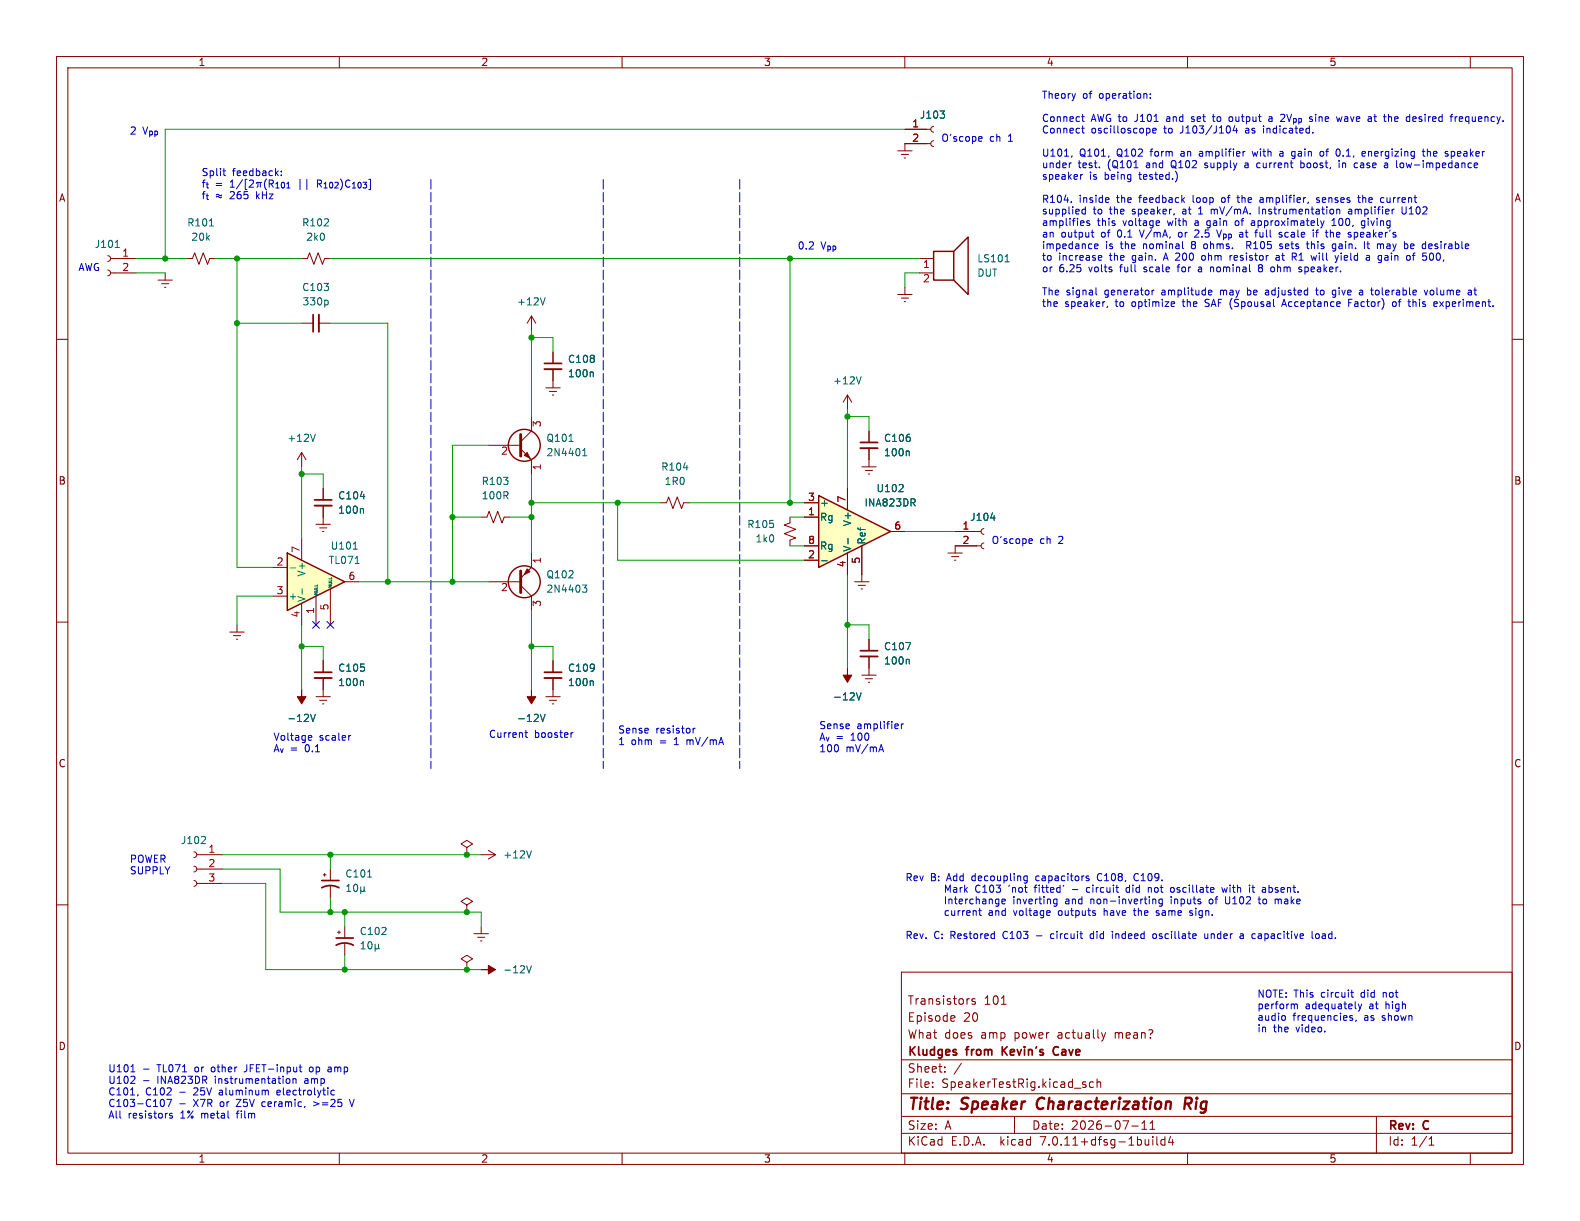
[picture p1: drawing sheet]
<svg xmlns="http://www.w3.org/2000/svg" width="279mm" height="216mm" viewBox="0 0 279 216" stroke-linecap="round" stroke-linejoin="round" font-family="sans-serif">
<g fill="none" stroke="#840000" stroke-width=".18">
<path d="M10 10h259.4v195.9h-259.4zM12 12h255.4v191.9h-255.4zM60 10v2M110 10v2M160 10v2M210 10v2M260 10v2M10 60h2M162.6 45.7h2.5M162.6 48.3h2.5M267.4 60h2M10 110h2"/>
<path d="M97.8 116.8v2.1M97.8 119.9v2M267.4 110h2M10 160h2M57.1 154.7h.6M57.4 154.4v.5M58.4 153.7v2M58.4 156.7v2.1M82.5 149.9l1.1-.7-1.1-.6-1 .6 1 .7v1.2M82.5 151.1h.1M85.1 151.1h2.5M86.4 150.4l1.2 .7"/>
<path d="M87.6 151.1l-1.2 .8M267.4 160h2M82.5 170.2l1.1-.7-1.1-.6-1 .6 1 .7v1.3M82.5 171.5h.1M82.5 160l1.1-.6-1.1-.6-1 .6 1 .6v1.3M82.5 161.3h.1M83.8 165.1h2.6M84.5 165.7h1.2M85 166.4h.2M85.1 163.8v1.3M159.4 171.9h108v32h-108zM168.4 179.6l.4 .1 .1 .2-.8 .2"/>
<path d="M171.3 176.6h.1M172.4 176.7l-.3-.1-.2 .2v.2l.5 .2v.3h-.5M177.1 177.6h.8M159.4 197.4h108M159.4 193.4h108M159.4 187.4h108M164.9 192.1v.2M164.9 191.4v.1M167.1 189.4v.2M167.1 188.7v.1M168.8 180.5l-.4 .1M170 188l-1.3 1.9"/>
<path d="M179.4 197.4v3M191.9 191.8l.2 .2-.2 .3M191.9 191.3l.1 .1M193.4 191.4l-.5-.1-.3 .3v.4l.2 .2h.6M194 191.4l.2-.1 .4 .1v.9M194 190.8v1.5M194.8 182.6l.3 1M195.1 183.6l-.1 .3M195.5 182.6l-.4 1M200.1 199.1h1.2M201.9 199.7h.9M201.9 198.6l.5-.4v1.5"/>
<path d="M203.4 199.7h.8M203.4 198.6l.4-.4v1.5M243.4 197.4v6.5M60 203.9v2M110 203.9v2M159.4 200.4h108M160 203.9v2M203.9 201v.1M203.9 201.5v1M204.6 201v1.3l.2 .2M206 201v1.5M206 201.6l-.4-.1-.3 .3v.4l.1 .2h.6"/>
<path d="M207 200.9l-.4 1.1h1M207.4 201.5v1M210 203.9v2M252.7 202.5h.9M252.7 201.4l.4-.4v1.5M260 203.9v2"/>
</g>
<path d="M183.6 194.4a1.27 1.27 0 0 0 0 1.6M207 194.9l-.1 1.2M210 195.2l.6 .9M210.4 194.1h-.7l-.3 2M210.5 195.1l-1 .1" fill="none" stroke="#840000" stroke-width=".4"/>
<path d="M96.3 118.9h3M56.9 157a3.2 3.2 0 0 1 3 0M56.9 155.7h3M177.2 185.1v1.5M178.1 185.1l-.9 .8M187.1 185.1a.74 .74 0 0 0-.9 .6 .74 .74 0 0 0 .5 .9l.4-.1" fill="none" stroke="#840000" stroke-width=".3"/>
<path d="M96.3 119.9h3" fill="none" stroke="#840000" stroke-width=".33"/>
<path d="M177.7 46.3h.8M104.7 120.4l.2 .2v.6M61.3 157.6h.7M61.3 156.7l.4-.3v1.2M62.7 156.4h.1a.68 .68 0 0 1 .5 .6 .68 .68 0 0 1-.5 .6 .84 .84 0 0 1-.1-1.2zM63.8 157.4l.2 .2h.2l.2-.2M63.8 156.8v1.3M64.4 157.4l.2 .2M64.4 156.8v.6M65 155.1h.7M94 150.4l-.5 1.3M93.1 170.8l.4 1.2 .5-1.2" fill="none" stroke="#006464" stroke-width=".18"/>
<path d="M85.1 171.5h1.3v-.8l1.2 .8-1.2 .7v-.7z" fill="#840000" stroke="#840000" stroke-width=".18"/>
<path d="M165.1 44.5h3.6v5h-3.6zM168.7 44.5l2.5-2.6v10.2l-2.5-2.6" fill="none" stroke="#840000" stroke-width=".25"/>
<path d="M50.8 97.8l10.2 5.1-10.2 5.1z" fill="#ffffc2"/>
<path d="M50.8 97.8l10.2 5.1-10.2 5.1z" fill="none" stroke="#840000" stroke-width=".25"/>
<g fill="none" stroke="#840000" stroke-width=".18">
<path d="M158.7 26.7h2.6M159.4 27.3h1.3M159.9 27.9h.2M160 22.9h4.6M164.6 25.4h-4.6v1.3M165.1 24.9l-.3 .1-.2 .4 .1 .4 .4 .1M165.1 22.4l-.3 .1-.2 .3 .1 .4 .4 .2M94 55.9l-.8 1.3M94 55.9v2.5M94 55.9l.7 1.3M158.7 52.1h2.6M159.4 52.7h1.3"/>
<path d="M159.9 53.3h.2M160 50.8v1.3M97.8 62.2v2.1M97.8 65.3v2M149.9 69.9l-.8 1.2M149.9 69.9v2.5M149.9 69.9l.7 1.2M153.7 76.2v2M153.7 79.2v3.4M53.3 95.3v3.8M116.8 88.9h1.1l.3-1 .8 2 .8-2 .7 2 .4-1h1M139.7 91.4v1.1l-1 .3 2 .8-2 .8 2 .7-1 .4v1"/>
<path d="M152.4 82.6h2.5M153 83.2h1.3M153.5 83.8h.3M167.6 97.8h2.6M168.3 98.4h1.2M168.8 99.1h.2M168.9 94h4.6M173.5 96.5h-4.6v1.3M174 96l-.4 .1-.1 .4 .1 .4 .4 .1M174 93.5l-.4 .1-.1 .4 .1 .3 .4 .2M48.3 100.3h2.5M48.3 105.4h2.5"/>
<path d="M53.3 106.7v3.8M55.9 105.4v5.1M58.4 104.1v6.4M61 102.9h2.5M152.4 119.4h2.5M153.7 118.1v1.3M153 120h1.3M153.5 120.7h.3"/>
</g>
<path d="M166.2 19.6h.8l-.4 .5M166.9 20.2l.1 .2-.1 .4M96.4 52.6l-.4 1.3M104.7 65.8l.2 .2v.6M152.3 66.6l-.4 1.3M160.6 79.7l.2 .2v.7M62.5 97.1h.7M62.8 99.6h.7M120.9 82.7h.7M175.2 91.6h.8M51.3 100.4h1M53.4 104.1v1" fill="none" stroke="#006464" stroke-width=".18"/>
<path d="M96.3 65.3h3M152.1 79.2h3.1" fill="none" stroke="#840000" stroke-width=".33"/>
<path d="M96.3 64.3h3M152.1 78.2h3.1" fill="none" stroke="#840000" stroke-width=".3"/>
<path d="M144.8 87.6l12.7 6.4-12.7 6.3z" fill="#ffffc2"/>
<g fill="none" stroke="#840000" stroke-width=".25">
<path d="M144.8 87.6l12.7 6.4-12.7 6.3z"/>
<circle cx="92.7" cy="78.7" r="2.82"/>
<circle cx="92.7" cy="102.9" r="2.82"/>
</g>
<g fill="none" stroke="#840000" stroke-width=".18">
<path d="M160 22.9h3.8M160 25.4h3.8M19 47.8l.4 .1 .2 .4-.2 .3-.4 .2M19 45.2l.4 .2 .2 .3-.2 .4-.4 .1M19.6 48.3h4.5M19.6 45.7h4.5M27.9 49.5h2.6M28.6 50.2h1.2M29.1 50.8h.2M29.2 48.3v1.2M33 45.7h1l.4-1 .8 2 .7-2 .8 2 .4-1h1M53.3 45.7h1.1l.3-1 .8 2 .8-2 .7 2 .4-1h1"/>
<path d="M53.3 57.2h2.1M56.4 57.2h2M86.4 78.7h5.7M92.1 79.4l1.9 1.9v2.5M94 73.7v2.5l-1.9 1.9M96.5 68.6h2.6M97.2 69.2h1.2M97.7 69.9h.2M97.8 62.2v2.1M97.8 65.3v3.3M153.7 76.2v2M153.7 79.2v2.1"/>
<path d="M53.3 80l-.7 1.3M53.3 80v2.6M53.3 80l.8 1.3M55.9 92.7h2.5M56.5 93.3h1.3M57 94h.3M57.1 86.4v2M57.1 89.4v3.3M85.1 91.4h1l.4-1 .7 2.1 .8-2.1 .8 2.1 .4-1.1h1M94 97.8v2.5l-1.9 1.9M142.2 91.4h2.6M142.2 99.1h2.6"/>
<path d="M142.2 88.9h2.6M142.2 96.5h2.6M149.9 86.4v3.8M149.9 97.8v3.8M152.4 96.5v6.4M157.5 94h2.5M168.9 94h3.8M168.9 96.5h3.8M40.6 111.8h2.6M41.3 112.4h1.2M41.8 113h.2M41.9 110.5v1.3"/>
<path d="M57.1 116.8v2.1M57.1 119.9v3.3M86.4 102.9h5.7M92.1 103.5l1.9 1.9v2.6M97.8 116.8v2.1M97.8 119.9v3.3M151.1 102.9h2.6M151.8 103.5h1.2M152.3 104.1h.2M153.7 113v2.1M153.7 116.1v2M55.9 123.2h2.5"/>
<path d="M56.5 123.8h1.3M57 124.5h.3M96.5 123.2h2.6M97.2 123.8h1.2M97.7 124.5h.2M34.3 155.7l.4 .2 .1 .3-.2 .4-.3 .1M34.3 153.2l.4 .1 .1 .4-.2 .3-.3 .2M34.3 150.6l.4 .2 .1 .3-.2 .4-.3 .1M34.8 156.2h4.6M34.8 153.7h4.6M34.8 151.1h4.6M59.7 164.8h.5"/>
<path d="M59.9 164.6v.5M61 163.8v2.1M61 166.9v2"/>
</g>
<g fill="none" stroke="#006464" stroke-width=".18">
<path d="M166.2 19.6h.8l-.4 .5M37 39.9h.8M166.9 20.2l.1 .2-.1 .4M20.4 43.8h.7M57.8 53.1l.2 .2v.4l-.2 .2M55.8 76.8l-.5 1.2M100.6 78h.7M103 79.7l.4-.4v1.3M104.7 65.8l.2 .2v.6M160.6 79.7l.2 .2v.7M63.7 87.8h.8M64.1 89.9l.2 .2v.7"/>
<path d="M103 80.6h.8M145.3 99.2h1M150 95.2v1M158.9 86.9h.8M159.7 85.8v.4M161.4 88.9l.4 .6M161.8 88.3v.5M175.2 91.6h.8M103 103.4h.8l-.5 .5 .4 .2 .1 .4-.3 .2h-.3M160.2 113.6h.8l-.5 1.3M160.6 116.6l.2 .2v.6M54.9 126.3l.4 1.3 .5-1.3"/>
<path d="M64.1 120.4l.2 .2v.6M95.6 126.3l.4 1.3 .4-1.3M104.7 120.4l.2 .2v.6M151.4 122.5l.5 1.3 .4-1.3M36.2 148l.1 .1v.3l-.7 .8h.7M63.9 167.8h.7M63.9 166.9l.3-.4v1.3M65.2 166.6l.2-.1a.68 .68 0 0 1 .4 .7 .68 .68 0 0 1-.4 .6 .84 .84 0 0 1-.2-1.2zM66.3 167.6l.2 .2h.3l.1-.2M66.3 166.9v1.3M66.9 167.6l.2 .2M66.9 166.9v.7"/>
</g>
<g fill="#840000" stroke="#840000" stroke-width=".18">
<path d="M149.9 118.1v1.3h.7l-.7 1.3-.8-1.3h.8z"/>
<path d="M93.2 100.6l.5 .5-1 .5z"/>
<path d="M53.3 121.9v1.3h.8l-.8 1.3-.7-1.3h.7z"/>
<path d="M92.7 80.5l.5-.5 .5 1z"/>
<path d="M94 121.9v1.3h.7l-.7 1.3-.8-1.3h.8z"/>
</g>
<path d="M56.4 55.6v3.1M55.6 89.4h3.1M55.6 119.9h3.1M152.1 116.1h3.1" fill="none" stroke="#840000" stroke-width=".33"/>
<path d="M55.4 55.6v3.1M55.6 88.4h3.1M55.6 118.9h3.1M152.1 115.1h3.1M59.4 167.1a3.2 3.2 0 0 1 3.1 0M59.4 165.9h3.1" fill="none" stroke="#840000" stroke-width=".3"/>
<path d="M92.1 76.8v3.8M92.1 101v3.8" fill="none" stroke="#840000" stroke-width=".51"/>
<g fill="none" stroke="#0000c2" stroke-width=".18">
<path d="M202.8 16.6v.8M203.4 17.3v.1M203.4 16.6v.1M39.4 30.2h.5M39.6 29.8v1.1l.3 .2M40.7 33.1h.7M40.7 32.2l.4-.4v1.3M42.9 31.8l-1.1 1.6M43.4 31.7v1.8M44.3 31.8l-.2 .2M44.6 31.8l.2 .3v.3l-.8 .7h.8M45.6 32.3v.6l-.2 .2"/>
<path d="M46 32.3v.8M46.3 32.3h-.8l-.2 .1M47.1 31.7a1.49 1.49 0 0 0 0 1.8M47.6 31.8v1.3M47.9 32.5l.4 .6M48.1 31.8l.2 .3v.3l-.7 .1M48.8 33.2h.6M48.8 32.5l.3-.3v1M49.8 30.9v.2M49.8 30.3v.1M49.9 32.3l.1-.1a.54 .54 0 0 1 .3 .5 .54 .54 0 0 1-.3 .5 .68 .68 0 0 1-.1-.9zM50.7 33.2h.6"/>
<path d="M50.7 32.5l.3-.3v1M173.2 24.1l.4 .1 .1 .2-.6 .2M173.6 24.9l-.4 .1M189.5 28.8l-.3 .1M189.5 35.7v.1M189.6 27.6l-.1 .2M191.1 30.9v.8M191.3 20.6h.4M191.3 22.7h.4M191.4 20.2v1.1l.3 .2M191.4 22.3v1l.3 .2M191.4 30.9l-.3 .2"/>
<path d="M191.6 39.1l.1 .2-.6 .2M191.9 37.1l-.3-.1-.3 .2 .1 .6h.5M191.9 36.6v1.2M192.7 39.1l-.3-.1-.2 .2v.2l.5 .1v.3h-.5M194.4 29.5v.2M195.9 34.9l.2 .3-.6 .2M196 35.7l-.1 .1M200.5 29.7h.7M203.1 22.7l.3 .2v.4l-.3 .2M203.8 23.1l.6-.1v-.3h-.4l-.2 .2 .1 .6h.5M204.9 39l.2 .3-.7 .2M205 39.8l-.1 .1"/>
<path d="M208.1 30.8v.8M210.7 21.4l.1 .1M210.9 20.6l-.2 .2 .2 .3M211.9 37.8h.8M212.3 26.8h-.2M212.3 27.1l-.2 .2 .2 .3M213 29.6l.2 .1M213.2 28.8l-.2 .2 .2 .2M213.6 39l-.2 .3v.3l.2 .3M214.2 37v.8M214.4 20.6h.5M214.5 20.2v1.1l.4 .2"/>
<path d="M214.5 37l-.3 .1M216.1 35l-.1 .2 .1 .5M217.4 21.4l.2 .1 .3-.1M217.9 20.7l-.3-.1-.2 .2M218.4 22.2l-.3 .9h.7M218.7 22.7v.8M218.7 34.9h.5M218.8 39l-.3 .1-.1 .2 .1 .5 .3 .1M218.9 34.5v1.1l.3 .2M220.2 28.9h.5v.8M220.2 26.8h-.3M220.7 29.1l-.4 .1-.2 .2 .2 .3 .4-.1"/>
<path d="M221.3 39.8h.6M221.3 39.1h.5M221.4 26.8l.3 .8 .2-.6M221.9 39.3l-.6 .2M222.7 36.6v1.2M222.8 28.9l-.3-.1-.3 .3 .1 .5h.5M222.8 35h.5M223.4 35.2l-.4 .1-.2 .2 .2 .3 .4-.1M223.4 22.7v.8M224.4 20.7h.5v.8M224.9 20.9l-.4 .1-.2 .2 .2 .3 .4-.1M226.3 26.8h.5"/>
<path d="M226.4 21.5h.8M226.9 27.1h-.4l-.2 .2 .2 .3h.4M227.1 20.3v.5M228.9 26.8h.1M229 26.8v1l-.1 .2M229 27.6h-.1M230 28.9l.4-.1 .2 .3-.1 .5h-.5M230 28.4v1.3M232.1 23.4v.1M233.3 35l-.3-.1-.2 .2 .1 .2 .4 .1v.3h-.5M233.5 26.9l.3-.1 .3 .2-.1 .6h-.3l-.2-.1M234.1 39l-.3 .9"/>
<path d="M235.5 39.9h.8M235.5 39l.4-.4v1.3M236.4 37.1l.2-.1 .3 .1v.7M236.4 37v.8M236.8 28.4v.1M236.8 28.8v.9M236.9 26.6v.8M237.3 20.6l-.2 .9-.3-.6M237.4 28.8v.9M237.8 28.8l-.4 .1M238.5 37.1h.5v.7M239 37.3l-.4 .1-.2 .1 .2 .3h.4"/>
<path d="M240.1 34.9h.5M240.3 35.6l.3 .2M240.6 29.2v.4M241 34.5v1.3M241.2 34.9l-.2 .2M241.3 26.8l.2 .3-.6 .1M241.3 39.1l-.3-.1-.3 .3 .2 .5h.4M241.3 39v1.1l-.1 .1M241.4 27.6h-.1M242 26.8v.8M242.4 26.8l-.4 .1M242.9 20.6h.5"/>
<path d="M243.1 20.2v1.1l.3 .2M244.6 34.9l.1 .1M244.7 35.7l-.1 .1M246 20.7l.1 .8M247.9 36.6v1l.3 .2h.3l.2-.2v-1M250 20.6l.4 .1v.2l-.6 .2M250.4 21.4l-.4 .1M251.5 26.8h.5M251.7 26.3v1.1l.3 .2M252.4 26.9l.2-.1h.3l.1 .8M252.4 26.3v1.3M256.6 26.8h.4l.2 .2-.1 .6h-.5"/>
<path d="M257.7 20.6l-.3 .1M258.7 20.8l-.2-.2h-.3l-.1 .2v.6h.5M258.7 20.9l-.6 .2M193 41.1h.4M193.1 40.7v1l.3 .2M193.6 43.5l.6-.1-.1-.2-.4-.1-.1 .2v.6h.5M193.8 50.9v1.1l.2 .2M194.4 45.2h.4v.3l-.6 .1M194.8 46h-.4M195.9 54.1l-.2 .3M201.5 40.7l.4 1.2M203.7 51.3v.9"/>
<path d="M204.1 51.3l-.4 .2M207.5 53.3l.2 .4-.6 .1M207.7 54.1l-.2 .1M208.1 47.2h.5M208.4 46.9l-.1 1.2M208.5 41.1l-.1 .2 .1 .6M209.1 43.8l.2 .2M211.5 40.7l-.2 .1M211.9 41.2l-.7 .7h.8M212.3 47.2l-.4 .1M212.4 47.6h-.3l-.2 .2v.2l.5 .1M212.9 45.2h-.3l-.1 .2 .1 .5 .3 .1"/>
<path d="M213 43.2l-.1 .2 .1 .5M213.1 54.1l.2 .1M213.1 53.3l.2 .2M213.9 51.3l.3 .1 .1 .2-.6 .1M214.2 52.1l-.3 .1M214.2 47.2l.4 .2M215.2 40.7l.4 1.2 .4-1.2M217.5 45.2v.8M217.9 45.2l-.4 .2M220.5 42.7v1.3M220.6 50.9v1.3M220.6 52.1l.1 .1"/>
<path d="M220.7 51.3l-.1 .1M220.8 43.4l.4 .6M221.1 43.3l-.6 .1M222.8 47.3l-.3 .3 .1 .3 .2 .2h.2l.3-.3v-.2l-.3-.3M222.8 46.8l-.3 .2 .3 .3M222.8 47.3h.2M222.8 41.1v.6l.2 .2M223 46.8l.3 .2-.3 .3M224.2 51.3l-.4 .1M224.2 51.7h-.3l-.2 .1 .1 .3 .4 .1M225.3 47.3v.6M225.7 45.2h.5v.8"/>
<path d="M226.2 45.5h-.4l-.2 .2 .2 .3h.4M226.2 41.4l.5 .2v.1l-.2 .2h-.3M226.2 41.1h.5M226.6 54.2l.5-1.3 .4 1.3M226.8 43.2l-.3-.1-.2 .2v.2l.5 .1v.3h-.5M226.8 53.8h.6M227.3 41.1l-.1 .2 .1 .6M228.8 45.4l.4 .6M229 44.7l.2 .3v.3l-.7 .1M230 47.2l.2 .1M230 47.6l.2 .2-.2 .3M230.8 48l.1 .1"/>
<path d="M230.8 47.2v1.3M230.9 47.2l-.1 .1M231 43.1h.5M231.4 44h.1M231.9 42.7v1.3M232.1 43.1l-.2 .1M232.6 51.3h.5M232.7 41.1h.4M232.8 50.9v1.1l.3 .2M232.8 45.2l-.2 .8-.3-.6M232.8 40.8v1.1M235.4 41.1l.4 .2v.6"/>
<path d="M235.8 51.3l.4 .1M235.8 43.1l.4 .1M236.2 51.3v1l-.1 .2M236.2 52.1l-.4 .1M236.2 43.9l-.4 .1M236.2 43.1v1.1l-.1 .1M236.7 45.2l-.3 .8M237.2 45.2v.8M238.5 53.5h.4M238.5 52.9v1.3M239.5 41.1h.4l.2 .2-.1 .6h-.5M240.6 51.3h.2l.2 .2v.7"/>
<path d="M241 52.1l-.4 .1M241 51.6l-.4 .1M241.7 43.1h.5M241.9 42.7v1.1l.3 .2M243.3 52.1l.3 .1M243.6 51.3l-.3 .1M245 45.2h.3l.2 .2M245.5 46h-.5M245.5 45.5h-.5M246.3 53.5l.2-.2 .3 .2 .1 .5-.1 .1-.3 .1-.2-.1zM249.5 43.9h.5M249.5 43.2l.4-.1 .1 .3-.6 .1"/>
<path d="M249.7 45.2h.5M249.9 52.9v1.3M250.1 44.7l-.2 .2v1.1M250.2 53.3l-.3 .2M251.9 51.3l.3 .9 .3-.9M253.1 43.1l.2 .3-.7 .1M253.2 44.7a.79 .79 0 0 1 0 1.3M253.2 43.9l-.1 .1M253.3 51.3l-.3 .1-.1 .1v.5l.4 .2M254 53.3l.2 .4-.6 .1M254.1 54.1l-.1 .1M254.6 53.3l.6 .9"/>
<path d="M255.2 53.3l-.6 .9M260 51.3l.2 .2v.7M260.2 52.1l-.4 .1M260.2 51.6l-.4 .1M260.6 51.3h.5M260.8 50.9v1.1l.3 .2M182.1 95.3h.4l.1 .3-.6 .1M182.5 96l-.4 .1M54.7 130l.4 .1v.2l-.6 .2M55.1 130.8l-.4 .1M62 130l-.3 .2M92.8 129.5h.5"/>
<path d="M93 129.1v1.1l.3 .2M101.3 129.5l-.3 .3M122.6 128.8v.8M122.9 128.8l-.3 .2M155.5 132.6h.6M155.8 131.7l.4 1.2M158.8 128.1l.1 .2-.7 .1M159.4 128v.8M159.8 128l-.4 .2M167.2 158.6v1.2M168 156.5l-.4 .9-.4-.9v1.3M173.3 157.7l-.2 .1-.3-.1"/>
<path d="M179 156.9v.9M179.3 158.6v.1M179.3 159v.8M179.4 156.9l-.4 .2M179.9 159v.8M180.1 159l-.2 .1M181.2 155.7h.4M181.2 154.9h.4M181.6 154.9v1l-.1 .2M182.9 156.9h.4M183.8 156.9v.9M188.5 159h.5v.8"/>
<path d="M189 159.3h-.4l-.2 .2 .2 .3h.4M189.6 157.3h1M192.2 155.3l.3 .1 .1 .2-.2 .1h-.2M192.2 154.9h.3M192.4 156.9l.3 .1M192.7 157.7l-.3 .1M193.3 156.5v.1M193.3 156.9v.9M193.3 159l.1 .2v.6M194 159.1v.6M194.3 154.5l-.3 .5 .3 .7M199.4 156.9l.3 .1"/>
<path d="M199.7 157.7l-.3 .1M199.7 156.5v1.3M200.3 156.5v.1M200.3 156.9v.9M200.9 154.5a.68 .68 0 0 0-.4 .6 .68 .68 0 0 0 .4 .6M204.3 157l.3-.1 .2 .3v.5l-.2 .1-.3-.1M205.2 159h.3M205.5 159.8h-.3M205.5 159v1l-.1 .2M207.1 158.6v.1M207.1 159v.8M207.7 159.1l.2-.1h.3l.1 .8"/>
<path d="M207.7 159v.8M208.5 157.4l.2 .1-.2 .3M208.5 156.9l.1 .1M214.1 159h.3l.1 .2-.1 .5-.3 .1M214.9 159h.4M215.2 158.6l-.2 .1v1.1M217 156.9l-.2 .9-.3-.6M217.5 156.5v.1M217.5 156.9v.9M217.9 156.9h.5M218 159.8h.7M218 158.9l.4-.3v1.2"/>
<path d="M218.1 156.5v1.1l.3 .2M223.6 159h.3l.1 .2-.1 .5-.3 .1M223.6 156.9l-.3 .1M223.7 157.3h-.3l-.2 .2 .1 .2 .4 .1M225.5 157.7h.5M226 157l-.3-.1-.2 .2 .1 .2 .4 .1M227.2 159h.5M227.7 159.3h-.4l-.2 .2 .2 .3h.4M167.7 161.1l-.3-.1-.3 .3 .2 .5h.4M174.9 161.1h.5l.1 .8M175.5 161.3l-.4 .1-.2 .2 .2 .3 .4-.1M179.8 161l-.3 .9"/>
<path d="M186 165.1l-.2 .3v.3l.2 .3M187.2 161.1l.2-.1 .4 .1v.5l-.1 .2-.3 .1-.2-.2zM193.3 165.1h-.3l-.2 .3v.4l.5 .2M195.3 161.1l.1-.1 .3 .1 .1 .8M195.3 160.6v1.3M196.7 164.7v.1M196.7 165.1v.9M196.8 161l-.4 .1M196.8 161.4h-.3l-.2 .2 .1 .2 .4 .1M201.4 161.1h.4v.8M203.9 165.2l.2-.1 .3 .1 .1 .5-.1 .2-.3 .1-.2-.2zM205.5 161.8h.6"/>
<path d="M205.5 161.1h.5l.1 .8M206.1 161.3l-.6 .1M212.1 162.2l.3 .1M212.5 161l-.4 .1-.1 .2 .1 .4 .4 .2M213 165.1l.1 .8 .3 .1 .2-.2M213.6 165.1v.9M219.4 165.1l.4 .1 .1 .8M219.9 165.9l-.5 .1M219.9 165.4l-.5 .1M222.5 165.8l.2 .2h.3M222.9 165.1l-.4 .1M223 165.5h-.3l-.2 .2"/>
<path d="M227.1 179.6l.2 .2v.4l-.2 .2M228.8 177.6l.1 .1M228.9 177.7v.7M228.9 177.7l.2-.2 .3 .1v.8M232 164.7v1.1l.2 .2M232.8 165.2l.3-.1 .2 .3v.3l-.2 .3-.3-.1-.2-.2zM238.7 179.8l.5 .4-.2 .2h-.3M238.9 175.5h.4M239 175.1v1.1l.3 .1M239.2 179.6h-.3l-.2 .2M240.2 177.5l.3 .9M240.5 178.4l-.3 .4"/>
<path d="M240.8 177.5l-.3 .9M23.1 191.6h.8M23.1 189.5h.8M23.8 190.4v.4M24.4 193.6l-.1 .2M25.4 189h.9M25.4 191.1h.9M28.8 194.4a.72 .72 0 0 1-.2 1.3M30.3 194.4l-.5 1.3M30.5 196.9h-.3l-.2 .1v.2l.5 .1v.3h-.5M31.8 195.2h1M43.5 189.5h-.3"/>
<path d="M46.5 194.8l-.2 .3v.3l.2 .3M47.3 192.8l.2 .2v.6M49.1 192.8l-.1 .2v.4l.1 .2M49.6 193.1l-.6 .1M50.8 190.7l.3 .1 .2 .2-.1 .5-.4 .1M51.8 190.8l.2-.1 .3 .1 .1 .8M51.8 190.7v.9M52.9 188.7h.5M53.1 189.3l.3 .2M55.1 188.7h-.3l-.1 .2 .1 .5 .3 .1M55.4 194.8l1 .4-1 .3M58 189.5h.6"/>
<path d="M58 188.7h.5M58.6 189l-.6 .1M58.6 193.5l.2 .1h.3M59.1 192.8h-.3l-.2 .1M61.8 194.4l.4 1.3 .4-1.3M239.8 180.4l-.1 .2"/>
</g>
<path d="M76.2 31.8v104.1M106.7 31.8v104.1M130.8 31.8v104.1" fill="none" stroke="#0000c2" stroke-width=".18" stroke-dasharray="1.7 .6"/>
<g fill="none" stroke="#009600" stroke-width=".18">
<path d="M160 22.9h-130.8v22.8M24.1 45.7h8.9M24.1 48.3h5.1M38.1 45.7h15.2M41.9 45.7v54.6h6.4M41.9 57.2h11.4M58.4 45.7h104.2M58.4 57.2h10.2v45.7M94 58.4v15.3M94 59.7h3.8v2.5M139.7 45.7v43.2M162.6 48.3h-2.6v2.5"/>
<path d="M86.4 78.7h-6.4v24.2M149.9 72.4v14M149.9 73.7h3.8v2.5M53.3 82.6v12.7M53.3 83.8h3.8v2.6M80 91.4h5.1M90.2 91.4h3.8M94 88.9h22.8M94 83.8v14M109.2 88.9v10.2h33M121.9 88.9h20.3M139.7 96.5h2.5"/>
<path d="M139.7 91.4h2.5M160 94h8.9M48.3 105.4h-6.4v5.1M53.3 110.5v11.4M53.3 114.3h3.8v2.5M63.5 102.9h22.9M94 108v13.9M94 114.3h3.8v2.5M149.9 101.6v16.5M149.9 110.5h3.8v2.5M39.4 153.7h10.1v7.6h35.6v2.5M39.4 156.2h7.6v15.3h38.1"/>
<path d="M39.4 151.1h45.7M58.4 151.1v2.6M58.4 158.8v2.5M61 161.3v2.5M61 168.9v2.6"/>
</g>
<path d="M55.3 109.9l1.2 1.2M56.5 109.9l-1.2 1.2M57.8 109.9l1.2 1.2M59 109.9l-1.2 1.2" fill="none" stroke="#000084" stroke-width=".18"/>
<g fill="#009600" stroke="#009600" stroke-width=".18">
<circle cx="61" cy="171.5" r=".46"/>
<circle cx="58.4" cy="151.1" r=".46"/>
<circle cx="53.3" cy="114.3" r=".46"/>
<circle cx="82.5" cy="171.5" r=".46"/>
<circle cx="61" cy="161.3" r=".46"/>
<circle cx="58.4" cy="161.3" r=".46"/>
<circle cx="82.5" cy="161.3" r=".46"/>
<circle cx="82.5" cy="151.1" r=".46"/>
<circle cx="139.7" cy="45.7" r=".46"/>
<circle cx="41.9" cy="57.2" r=".46"/>
<circle cx="41.9" cy="45.7" r=".46"/>
<circle cx="80" cy="102.9" r=".46"/>
<circle cx="80" cy="91.4" r=".46"/>
<circle cx="68.6" cy="102.9" r=".46"/>
<circle cx="29.2" cy="45.7" r=".46"/>
<circle cx="139.7" cy="88.9" r=".46"/>
<circle cx="94" cy="88.9" r=".46"/>
<circle cx="109.2" cy="88.9" r=".46"/>
<circle cx="149.9" cy="110.5" r=".46"/>
<circle cx="149.9" cy="73.7" r=".46"/>
<circle cx="94" cy="114.3" r=".46"/>
<circle cx="94" cy="59.7" r=".46"/>
<circle cx="94" cy="91.4" r=".46"/>
<circle cx="53.3" cy="83.8" r=".46"/>
</g>
<g font-size="2.8" fill="#840000">
<text x="160.4" y="196.8">Title:</text>
<text x="170.1" y="196.8">Speaker</text>
<text x="184.2" y="196.8">Characterization</text>
<text x="211.1" y="196.8">Rig</text>
</g>
<g font-size="2.1" fill="#840000">
<text x="160.4" y="177.9">Transistors</text>
<text x="174" y="177.9">101</text>
<text x="160.4" y="183.9">What</text>
<text x="160.4" y="180.9">Episode</text>
<text x="167" y="183.9">does</text>
<text x="170.3" y="180.9">20</text>
<text x="173.5" y="183.9">amp</text>
<text x="179.5" y="183.9">power</text>
<text x="187.3" y="183.9">actually</text>
<text x="197.5" y="183.9">mean?</text>
<text x="160.4" y="189.9">Sheet:</text>
<text x="160.4" y="187.1">Kludges</text>
<text x="171" y="187.1">from</text>
<text x="177.9" y="187.1">Kevin's</text>
<text x="187.6" y="187.1">Cave</text>
<text x="160.4" y="192.6">File:</text>
<text x="166.5" y="192.6">SpeakerTestRig.kicad_sch</text>
<text x="160.4" y="202.8">KiCad</text>
<text x="160.4" y="200">Size:</text>
<text x="167.1" y="200">A</text>
<text x="168.1" y="202.8">E.D.A.</text>
<text x="177" y="202.8">kicad</text>
<text x="182.4" y="200">Date:</text>
<text x="184.2" y="202.8">7.0.11+dfsg-1build4</text>
<text x="189.4" y="200">2026-07-11</text>
<text x="245.4" y="200.2">Rev:</text>
<text x="245.4" y="202.8">Id:</text>
<text x="249.5" y="202.8">1/1</text>
<text x="251.8" y="200.2">C</text>
</g>
<g font-size="1.8" fill="#840000">
<text x="35" y="11.9">1</text>
<text x="85" y="11.9">2</text>
<text x="135" y="11.9">3</text>
<text x="185" y="11.9">4</text>
<text x="235" y="11.9">5</text>
<text x="10.3" y="35.9">A</text>
<text x="267.7" y="35.9">A</text>
<text x="10.3" y="85.9">B</text>
<text x="267.7" y="85.9">B</text>
<text x="10.3" y="135.9">C</text>
<text x="267.7" y="135.9">C</text>
<text x="10.3" y="185.9">D</text>
<text x="267.7" y="185.9">D</text>
<text x="35" y="205.8">1</text>
<text x="85" y="205.8">2</text>
<text x="135" y="205.8">3</text>
<text x="185" y="205.8">4</text>
<text x="235" y="205.8">5</text>
</g>
<g font-size="1.8" fill="#0000c2">
<text x="184.1" y="17.6">Theory</text>
<text x="191.4" y="17.6">of</text>
<text x="194.5" y="17.6">operation:</text>
<text x="22.9" y="23.9">2</text>
<text x="25.2" y="23.9">V_{pp}</text>
<text x="184.1" y="21.6">Connect</text>
<text x="184.1" y="23.7">Connect</text>
<text x="192.9" y="21.6">AWG to</text>
<text x="192.9" y="23.7">oscilloscope</text>
<text x="201" y="21.6">J101</text>
<text x="206" y="23.7">to</text>
<text x="206.7" y="21.6">and</text>
<text x="209" y="23.7">J103/J104</text>
<text x="211.4" y="21.6">set</text>
<text x="215.4" y="21.6">to</text>
<text x="218.4" y="21.6">output</text>
<text x="220.7" y="23.7">as</text>
<text x="224.1" y="23.7">indicated.</text>
<text x="225.6" y="21.6">a</text>
<text x="227.9" y="21.6">2V_{pp}</text>
<text x="233.3" y="21.6">sine</text>
<text x="238.3" y="21.6">wave</text>
<text x="244" y="21.6">at</text>
<text x="247" y="21.6">the</text>
<text x="251.2" y="21.6">desired</text>
<text x="259.2" y="21.6">frequency.</text>
<text x="166.4" y="25.2">O'scope</text>
<text x="175" y="25.2">ch</text>
<text x="178.4" y="25.2">1</text>
<text x="184.1" y="27.8">U101,</text>
<text x="184.1" y="29.8">under</text>
<text x="190.6" y="29.8">test.</text>
<text x="190.9" y="27.8">Q101,</text>
<text x="196" y="29.8">(Q101</text>
<text x="197.6" y="27.8">Q102</text>
<text x="203" y="29.8">and</text>
<text x="203.7" y="27.8">form</text>
<text x="207.6" y="29.8">Q102</text>
<text x="209.3" y="27.8">an</text>
<text x="212.7" y="27.8">amplifier</text>
<text x="213.7" y="29.8">supply</text>
<text x="222.4" y="27.8">with</text>
<text x="223.3" y="29.8">current</text>
<text x="227.4" y="27.8">a</text>
<text x="229.7" y="27.8">gain</text>
<text x="231.3" y="29.8">boost,</text>
<text x="234.9" y="27.8">of</text>
<text x="237.9" y="27.8">0.1,</text>
<text x="238.2" y="29.8">in</text>
<text x="241.2" y="29.8">case</text>
<text x="242.7" y="27.8">energizing</text>
<text x="246.7" y="29.8">a</text>
<text x="249" y="29.8">low-impedance</text>
<text x="253.7" y="27.8">the</text>
<text x="257.9" y="27.8">speaker</text>
<text x="35.6" y="31.2">Split</text>
<text x="35.6" y="33.3">f_{t}=</text>
<text x="35.6" y="35.3">f_{t}þÿ&quot;H</text>
<text x="40.8" y="35.3">265</text>
<text x="41.1" y="31.2">feedback:</text>
<text x="45.6" y="35.3">kHz</text>
<text x="53" y="33.3">||</text>
<text x="56.5" y="33.3">R_{102})C_{103}]</text>
<text x="184.1" y="31.9">speaker</text>
<text x="184.1" y="36">R104.</text>
<text x="190.8" y="36">inside</text>
<text x="192.6" y="31.9">is</text>
<text x="195.4" y="31.9">being</text>
<text x="197.6" y="36">the</text>
<text x="201.8" y="31.9">tested.)</text>
<text x="201.8" y="36">feedback</text>
<text x="211.4" y="36">loop</text>
<text x="216.7" y="36">of</text>
<text x="219.7" y="36">the</text>
<text x="223.9" y="36">amplifier,</text>
<text x="234.1" y="36">senses</text>
<text x="241.7" y="36">the</text>
<text x="245.8" y="36">current</text>
<text x="184.1" y="38">supplied</text>
<text x="184.1" y="40">amplifies</text>
<text x="193.3" y="38">to</text>
<text x="194" y="40">this</text>
<text x="196.3" y="38">the</text>
<text x="198.7" y="40">voltage</text>
<text x="200.5" y="38">speaker,</text>
<text x="206.8" y="40">with</text>
<text x="209.6" y="38">at</text>
<text x="211.8" y="40">a</text>
<text x="212.6" y="38">1</text>
<text x="214.1" y="40">gain</text>
<text x="215" y="38">mV/mA.</text>
<text x="219.3" y="40">of</text>
<text x="222.3" y="40">approximately</text>
<text x="223.7" y="38">Instrumentation</text>
<text x="236.8" y="40">100,</text>
<text x="239.7" y="38">amplifier</text>
<text x="242.2" y="40">giving</text>
<text x="249.4" y="38">U102</text>
<text x="141" y="44.2">0.2</text>
<text x="145.2" y="44.2">V_{pp}</text>
<text x="184.1" y="42.1">an</text>
<text x="184.1" y="44.1">impedance</text>
<text x="184.1" y="46.2">to</text>
<text x="187.2" y="46.2">increase</text>
<text x="187.6" y="42.1">output</text>
<text x="194.8" y="42.1">of</text>
<text x="195.5" y="44.1">is</text>
<text x="196.3" y="46.2">the</text>
<text x="197.9" y="42.1">0.1</text>
<text x="198.3" y="44.1">the</text>
<text x="200.5" y="46.2">gain.</text>
<text x="202.1" y="42.1">V/mA,</text>
<text x="202.4" y="44.1">nominal</text>
<text x="206.3" y="46.2">A 200</text>
<text x="209.1" y="42.1">or</text>
<text x="211.1" y="44.1">8</text>
<text x="212.2" y="42.1">2.5</text>
<text x="213.4" y="46.2">ohm</text>
<text x="213.5" y="44.1">ohms.</text>
<text x="216.4" y="42.1">V_{pp}</text>
<text x="218.5" y="46.2">resistor</text>
<text x="220.5" y="42.1">at</text>
<text x="221.5" y="44.1">R105</text>
<text x="223.5" y="42.1">full</text>
<text x="226.9" y="46.2">at</text>
<text x="227.6" y="44.1">sets</text>
<text x="227.9" y="42.1">scale</text>
<text x="229.9" y="46.2">R1</text>
<text x="232.6" y="44.1">this</text>
<text x="233.6" y="46.2">will</text>
<text x="234.1" y="42.1">if</text>
<text x="236.6" y="42.1">the</text>
<text x="237.3" y="44.1">gain.</text>
<text x="238" y="46.2">yield</text>
<text x="240.7" y="42.1">speaker's</text>
<text x="243.1" y="44.1">It</text>
<text x="243.7" y="46.2">a</text>
<text x="245.6" y="44.1">may</text>
<text x="246" y="46.2">gain</text>
<text x="250.6" y="44.1">be</text>
<text x="251.2" y="46.2">of</text>
<text x="254" y="44.1">desirable</text>
<text x="254.3" y="46.2">500,</text>
<text x="13.8" y="48">AWG</text>
<text x="184.1" y="48.2">or</text>
<text x="184.1" y="52.3">The</text>
<text x="187.3" y="48.2">6.25</text>
<text x="188.5" y="52.3">signal</text>
<text x="192.7" y="48.2">volts</text>
<text x="195.4" y="52.3">generator</text>
<text x="198.4" y="48.2">full</text>
<text x="202.7" y="48.2">scale</text>
<text x="205.7" y="52.3">amplitude</text>
<text x="208.9" y="48.2">for</text>
<text x="212.8" y="48.2">a</text>
<text x="215.1" y="48.2">nominal</text>
<text x="216.2" y="52.3">may</text>
<text x="221.2" y="52.3">be</text>
<text x="223.8" y="48.2">8</text>
<text x="224.6" y="52.3">adjusted</text>
<text x="226.2" y="48.2">ohm</text>
<text x="231.4" y="48.2">speaker.</text>
<text x="233.8" y="52.3">to</text>
<text x="236.9" y="52.3">give</text>
<text x="241.9" y="52.3">a</text>
<text x="244.2" y="52.3">tolerable</text>
<text x="253.8" y="52.3">volume</text>
<text x="184.1" y="54.4">the</text>
<text x="188.3" y="54.4">speaker,</text>
<text x="197.4" y="54.4">to</text>
<text x="200.4" y="54.4">optimize</text>
<text x="209.6" y="54.4">the</text>
<text x="213.8" y="54.4">SAF (Spousal</text>
<text x="227.8" y="54.4">Acceptance</text>
<text x="239.7" y="54.4">Factor)</text>
<text x="247.7" y="54.4">of</text>
<text x="250.8" y="54.4">this</text>
<text x="255.4" y="54.4">experiment.</text>
<text x="175.3" y="96.3">O'scope</text>
<text x="183.9" y="96.3">ch</text>
<text x="187.3" y="96.3">2</text>
<text x="48.3" y="131.1">Voltage</text>
<text x="56.4" y="131.1">scaler</text>
<text x="86.4" y="130.6">Current</text>
<text x="94.5" y="130.6">booster</text>
<text x="109.2" y="129.8">Sense</text>
<text x="109.2" y="131.8">1</text>
<text x="111.6" y="131.8">ohm</text>
<text x="116" y="129.8">resistor</text>
<text x="116.8" y="131.8">=</text>
<text x="119.5" y="131.8">1</text>
<text x="121.9" y="131.8">mV/mA</text>
<text x="144.8" y="129">Sense</text>
<text x="144.8" y="131.1">A_{v}</text>
<text x="147.8" y="131.1">=</text>
<text x="150.6" y="131.1">100</text>
<text x="151.5" y="129">amplifier</text>
<text x="48.3" y="133.1">A_{v}</text>
<text x="51.3" y="133.1">=</text>
<text x="54" y="133.1">0.1</text>
<text x="144.8" y="133.1">100</text>
<text x="149.6" y="133.1">mV/mA</text>
<text x="22.9" y="152.6">POWER</text>
<text x="22.9" y="154.7">SUPPLY</text>
<text x="160" y="155.9">Rev</text>
<text x="164.5" y="155.9">B:</text>
<text x="167.6" y="155.9">Add</text>
<text x="172.1" y="155.9">decoupling</text>
<text x="183.6" y="155.9">capacitors</text>
<text x="194.7" y="155.9">C108,</text>
<text x="201.4" y="155.9">C109.</text>
<text x="168.2" y="157.9">Mark</text>
<text x="168.2" y="160">Interchange</text>
<text x="173.8" y="157.9">C103</text>
<text x="179.9" y="157.9">'not</text>
<text x="180.5" y="160">inverting</text>
<text x="184.7" y="157.9">fitted'</text>
<text x="189.9" y="160">and</text>
<text x="191.5" y="157.9">-</text>
<text x="194.2" y="157.9">circuit</text>
<text x="194.5" y="160">non-inverting</text>
<text x="201.4" y="157.9">did</text>
<text x="205.5" y="157.9">not</text>
<text x="208.9" y="160">inputs</text>
<text x="209.7" y="157.9">oscillate</text>
<text x="215.9" y="160">of</text>
<text x="219" y="160">U102</text>
<text x="219" y="157.9">with</text>
<text x="224" y="157.9">it</text>
<text x="225.1" y="160">to</text>
<text x="226.5" y="157.9">absent.</text>
<text x="228.1" y="160">make</text>
<text x="160" y="166.1">Rev.</text>
<text x="165.1" y="166.1">C:</text>
<text x="168.2" y="166.1">Restored</text>
<text x="168.2" y="162">current</text>
<text x="176.2" y="162">and</text>
<text x="177.6" y="166.1">C103</text>
<text x="180.8" y="162">voltage</text>
<text x="183.7" y="166.1">-</text>
<text x="186.4" y="166.1">circuit</text>
<text x="188.8" y="162">outputs</text>
<text x="193.7" y="166.1">did</text>
<text x="197.1" y="162">have</text>
<text x="197.7" y="166.1">indeed</text>
<text x="202.6" y="162">the</text>
<text x="205.1" y="166.1">oscillate</text>
<text x="206.7" y="162">same</text>
<text x="212.9" y="162">sign.</text>
<text x="214.5" y="166.1">under</text>
<text x="221" y="166.1">a</text>
<text x="223.3" y="166.1">capacitive</text>
<text x="234.1" y="166.1">load.</text>
<text x="222.2" y="176.5">NOTE: This</text>
<text x="222.2" y="178.5">perform</text>
<text x="230.8" y="178.5">adequately</text>
<text x="233.7" y="176.5">circuit</text>
<text x="240.9" y="176.5">did</text>
<text x="242.3" y="178.5">at</text>
<text x="245" y="176.5">not</text>
<text x="245.3" y="178.5">high</text>
<text x="222.2" y="180.6">audio</text>
<text x="222.2" y="182.6">in</text>
<text x="225.2" y="182.6">the</text>
<text x="228.6" y="180.6">frequencies,</text>
<text x="229.3" y="182.6">video.</text>
<text x="241.3" y="180.6">as</text>
<text x="244.7" y="180.6">shown</text>
<text x="19" y="189.7">U101</text>
<text x="19" y="191.7">U102</text>
<text x="27.9" y="189.7">TL071</text>
<text x="27.9" y="191.7">INA823DR</text>
<text x="34.7" y="189.7">or</text>
<text x="37.8" y="189.7">other</text>
<text x="38.3" y="191.7">instrumentation</text>
<text x="43.9" y="189.7">JFET-input</text>
<text x="54.3" y="191.7">amp</text>
<text x="55.6" y="189.7">op</text>
<text x="59.1" y="189.7">amp</text>
<text x="19" y="193.8">C101,</text>
<text x="19" y="195.8">C103-C107</text>
<text x="19" y="197.9">All</text>
<text x="22.6" y="197.9">resistors</text>
<text x="25.7" y="193.8">C102</text>
<text x="31.8" y="193.8">-</text>
<text x="32" y="197.9">1%</text>
<text x="34.3" y="195.8">X7R</text>
<text x="34.5" y="193.8">25V</text>
<text x="35.9" y="197.9">metal</text>
<text x="39.2" y="195.8">or</text>
<text x="39.2" y="193.8">aluminum</text>
<text x="42.3" y="195.8">Z5V</text>
<text x="42.4" y="197.9">film</text>
<text x="47" y="195.8">ceramic,</text>
<text x="49.6" y="193.8">electrolytic</text>
<text x="56.3" y="195.8">&gt;=25</text>
</g>
<g font-size="1.8" fill="#a90000">
<text x="161.2" y="22.6">1</text>
<text x="161.2" y="25.1">2</text>
<text x="21.5" y="45.5">1</text>
<text x="163.1" y="47.7">1</text>
<text x="21.5" y="48">2</text>
<text x="163.1" y="50.2">2</text>
<text x="96" y="75.6" transform="rotate(-90 96 75.6)">3</text>
<text x="88.5" y="80.7">2</text>
<text x="96" y="83.3" transform="rotate(-90 96 83.3)">1</text>
<text x="142.8" y="88.6">3</text>
<text x="149.6" y="89" transform="rotate(-90 149.6 89)">7</text>
<text x="142.8" y="91.2">1</text>
<text x="158" y="93.7">6</text>
<text x="170.1" y="93.7">1</text>
<text x="48.8" y="100.1">2</text>
<text x="53.1" y="97.9" transform="rotate(-90 53.1 97.9)">7</text>
<text x="96" y="99.8" transform="rotate(-90 96 99.8)">1</text>
<text x="142.8" y="98.8">2</text>
<text x="142.8" y="96.3">8</text>
<text x="149.6" y="100.4" transform="rotate(-90 149.6 100.4)">4</text>
<text x="152.1" y="99.8" transform="rotate(-90 152.1 99.8)">5</text>
<text x="170.1" y="96.3">2</text>
<text x="48.8" y="105.2">3</text>
<text x="61.5" y="102.6">6</text>
<text x="88.5" y="104.9">2</text>
<text x="96" y="107.4" transform="rotate(-90 96 107.4)">3</text>
<text x="53.1" y="109.3" transform="rotate(-90 53.1 109.3)">4</text>
<text x="55.6" y="108.7" transform="rotate(-90 55.6 108.7)">1</text>
<text x="58.2" y="108" transform="rotate(-90 58.2 108)">5</text>
<text x="36.8" y="150.9">1</text>
<text x="36.8" y="153.4">2</text>
<text x="36.8" y="156">3</text>
</g>
<g font-size="1.8" fill="#006464">
<text x="162.6" y="21.2">J103</text>
<text x="33" y="40.2">R101</text>
<text x="53.3" y="40.2">R102</text>
<text x="16.7" y="44">J101</text>
<text x="33.7" y="42.8">20k</text>
<text x="54.1" y="42.8">2k0</text>
<text x="172.7" y="46.6">LS101</text>
<text x="53.3" y="51.7">C103</text>
<text x="172.7" y="49.1">DUT</text>
<text x="53.4" y="54.2">330p</text>
<text x="91.3" y="54.2">+12V</text>
<text x="100.3" y="64.4">C108</text>
<text x="100.3" y="66.9">100n</text>
<text x="147.2" y="68.2">+12V</text>
<text x="50.7" y="78.3">+12V</text>
<text x="96.5" y="78.3">Q101</text>
<text x="96.5" y="80.9">2N4401</text>
<text x="116.8" y="83.4">R104</text>
<text x="156.2" y="78.3">C106</text>
<text x="156.2" y="80.9">100n</text>
<text x="59.7" y="88.5">C104</text>
<text x="85.1" y="86">R103</text>
<text x="85.1" y="88.5">100R</text>
<text x="117.4" y="86">1R0</text>
<text x="144.9" y="89.8">+</text>
<text x="152.8" y="89.8">INA823DR</text>
<text x="154.9" y="87.2">U102</text>
<text x="59.7" y="91">100n</text>
<text x="132" y="93.6">R105</text>
<text x="144.9" y="92.3">Rg</text>
<text x="150.7" y="93.2" transform="rotate(-90 150.7 93.2)">V+</text>
<text x="171.5" y="92.3">J104</text>
<text x="58" y="99.9">TL071</text>
<text x="58.4" y="97.4">U101</text>
<text x="133.5" y="96.1">1k0</text>
<text x="144.9" y="97.4">Rg</text>
<text x="150.7" y="97.7" transform="rotate(-90 150.7 97.7)">V-</text>
<text x="153.3" y="96.4" transform="rotate(-90 153.3 96.4)">Ref</text>
<text x="50.9" y="106.3">+</text>
<text x="54.2" y="106.6" transform="rotate(-90 54.2 106.6)">V-</text>
<text x="54.2" y="102.1" transform="rotate(-90 54.2 102.1)">V+</text>
<text x="96.5" y="102.5">Q102</text>
<text x="96.5" y="105">2N4403</text>
<text x="59.7" y="119">C105</text>
<text x="100.3" y="119">C109</text>
<text x="156.2" y="115.2">C107</text>
<text x="156.2" y="117.7">100n</text>
<text x="59.7" y="121.5">100n</text>
<text x="100.3" y="121.5">100n</text>
<text x="147.2" y="124.1">-12V</text>
<text x="50.7" y="127.9">-12V</text>
<text x="91.3" y="127.9">-12V</text>
<text x="31.9" y="149.5">J102</text>
<text x="61" y="155.4">C101</text>
<text x="88.9" y="152">+12V</text>
<text x="63.5" y="165.5">C102</text>
<text x="88.9" y="172.3">-12V</text>
</g>
<g font-size=".7" fill="#006464">
<text x="56.3" y="105.3" transform="rotate(-90 56.3 105.3)">NULL</text>
<text x="58.8" y="104" transform="rotate(-90 58.8 104)">NULL</text>
</g>
</svg>
